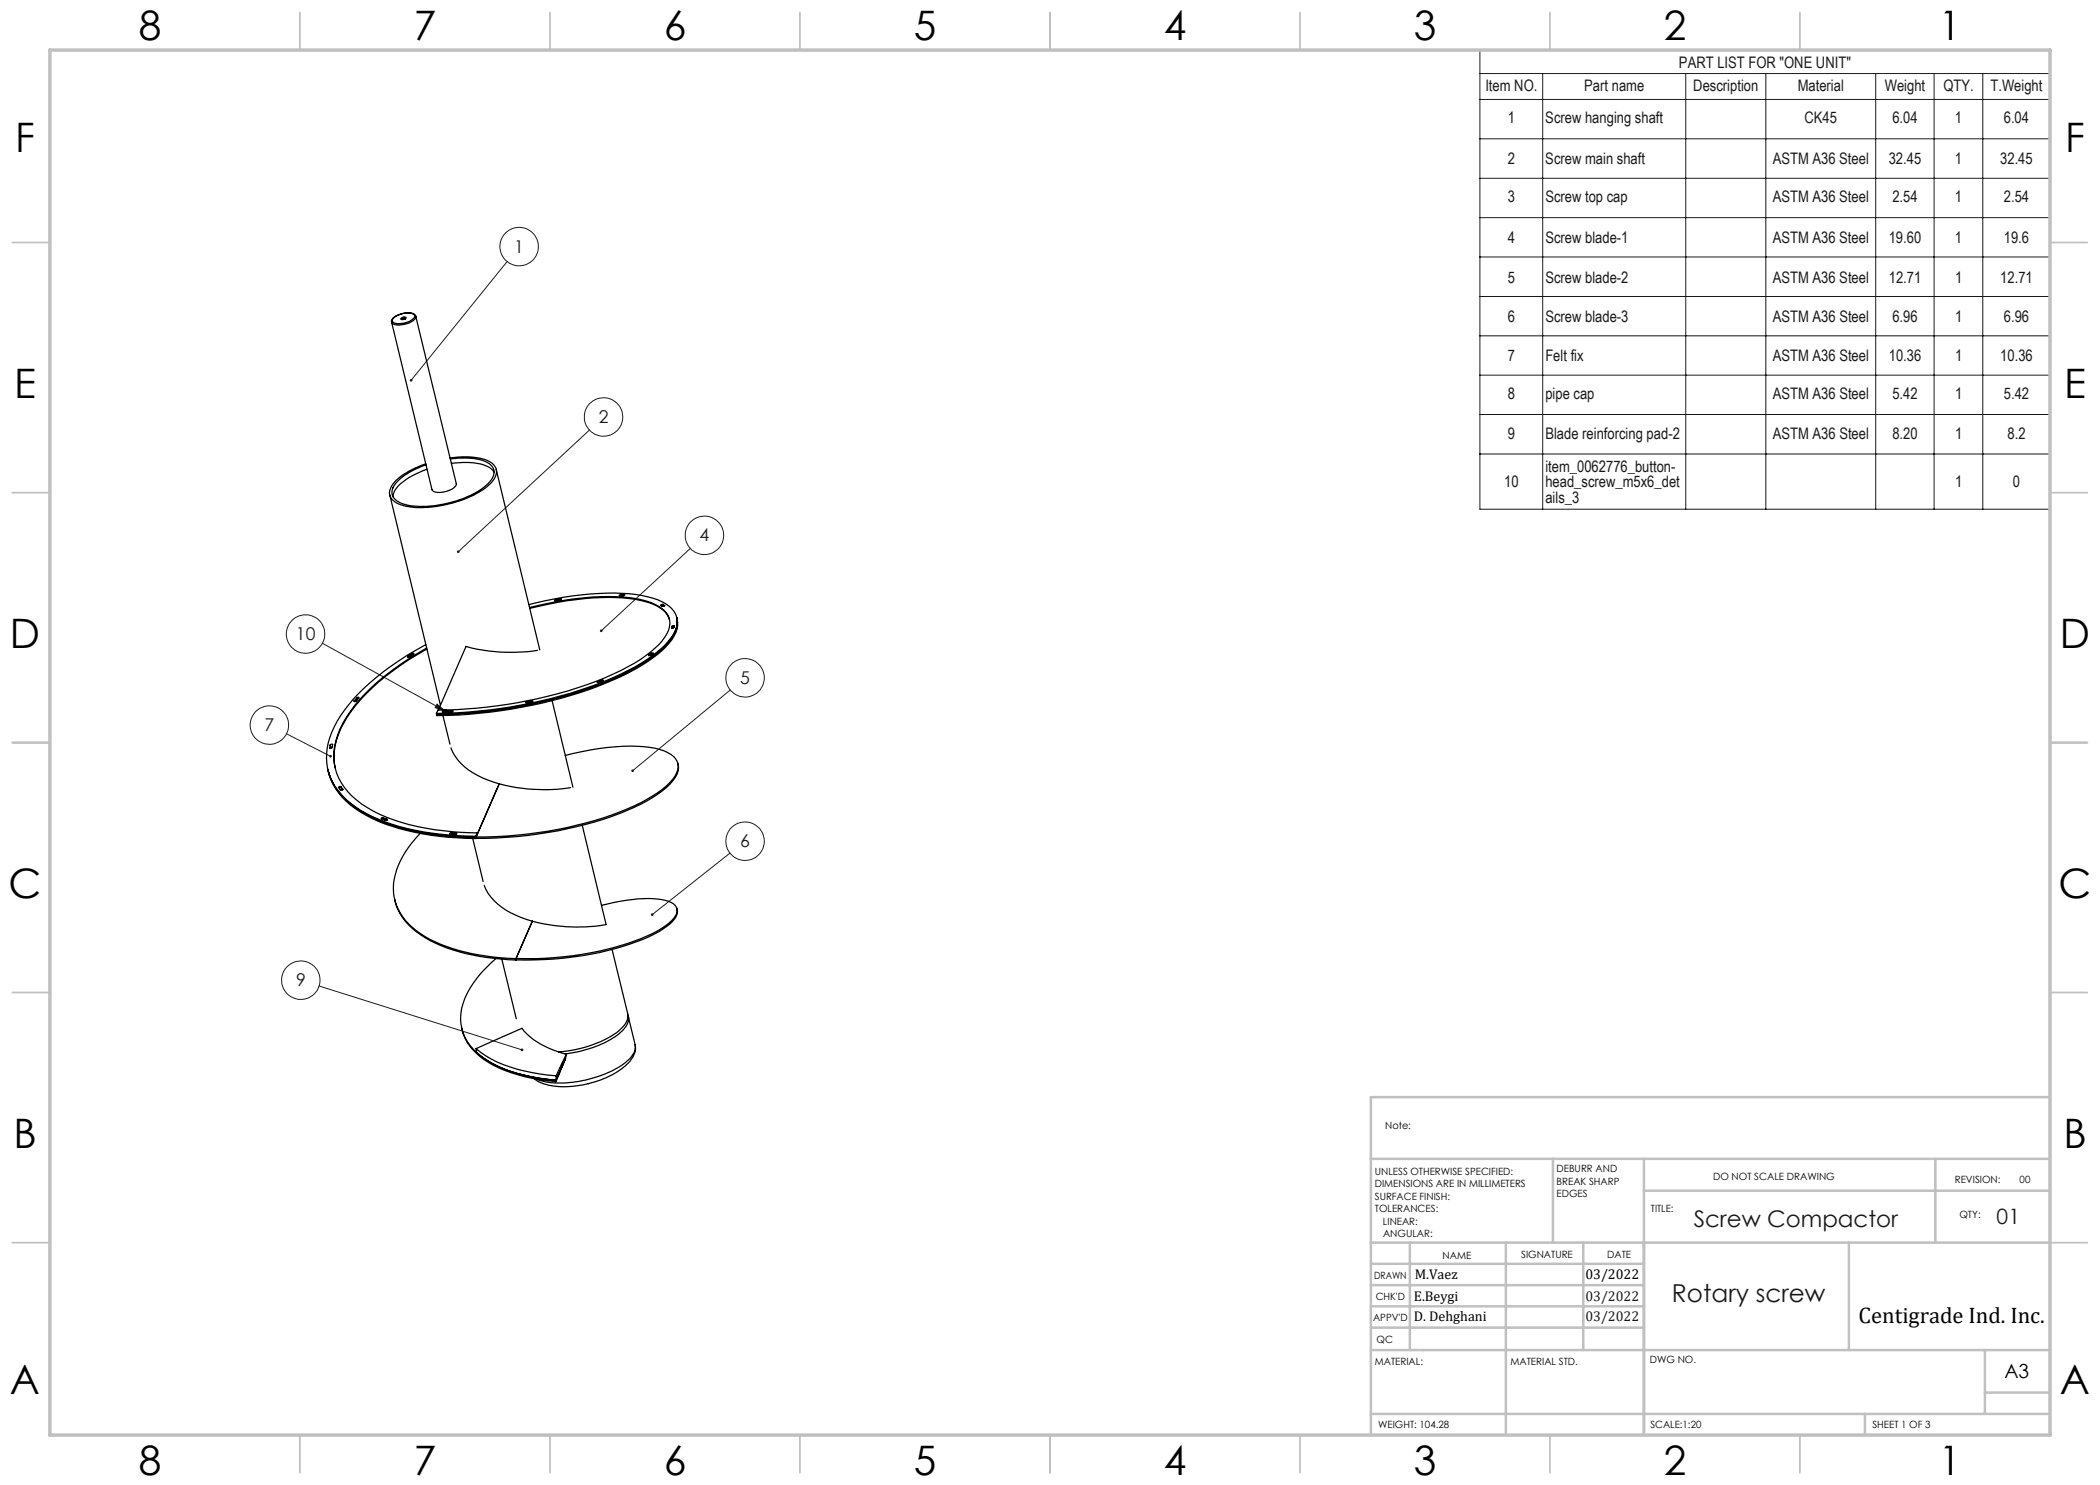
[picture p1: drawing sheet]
<svg xmlns="http://www.w3.org/2000/svg" width="420mm" height="297mm" viewBox="0 0 420 297" stroke-linecap="round" stroke-linejoin="round" font-family="sans-serif">
<g fill="none" stroke="#191924" stroke-width=".2">
<path d="M296 10h114v91.8h-114zM296 14.7h114M296 19.9h114M308.5 14.7v87.1M337.1 14.7v87.1M353.2 14.7v87.1M375.1 14.7v87.1M386.8 14.7v87.1M396.6 14.7v87.1M296 27.8h114M296 35.7h114M101.4 52.3l-19.2 23.8"/>
<path d="M296 43.5h114M296 51.4h114M296 59.3h114M296 67.2h114M296 75h114M117.9 86l-26.2 24.3M296 82.9h114M296 90.8h114M138.1 109.7l-17.8 16.4M64.5 128.7l24.5 13.5M146 138l-19.5 16.2M57.3 146.8l8.8 4.5"/>
<path d="M87.4 140.8l1.6 1.4-2-.7zM146 170.6l-15.5 12.3M63.8 197.2l40.6 12.8"/>
<circle cx="103.8" cy="49.3" r="3.9"/>
<circle cx="120.7" cy="83.4" r="3.9"/>
<circle cx="140.9" cy="107.1" r="3.8"/>
<circle cx="61.1" cy="126.8" r="3.8"/>
<circle cx="149" cy="135.6" r="3.8"/>
<circle cx="53.9" cy="145" r="3.8"/>
<circle cx="149" cy="168.2" r="3.8"/>
<circle cx="60.2" cy="196" r="3.9"/>
</g>
<g fill="none" stroke="#c0c0c0" stroke-width=".35">
<path d="M60 2.5v7.5M110 2.5v7.5M160 2.5v7.5M210 2.5v7.5M260 2.5v7.5M310 2.5v7.5M360 2.5v7.5M2.5 48.5h7.5M410 48.5h7.5M2.5 98.5h7.5M410 98.5h7.5M2.5 148.5h7.5"/>
<path d="M410 148.5h7.5M2.5 198.5h7.5M410 198.5h7.5M2.5 248.5h7.5M410 248.5h7.5M60 287v7.5M110 287v7.5M160 287v7.5M210 287v7.5M260 287v7.5M310 287v7.5M360 287v7.5"/>
</g>
<g fill="none" stroke="#c0c0c0" stroke-width=".5">
<path d="M410 219.4h-135.8v67.4M274.2 231.8h135.8M310.6 231.8v16.7M328.8 231.8v55.2M328.8 238.2h81.2M387.1 231.8v16.7M274.2 248.5h135.8M274.2 257h54.6M274.2 252.8h54.6M282 248.5v21.5M301.2 248.5v38.3M316.7 248.5v21.5"/>
<path d="M369.8 248.5v21.5M274.2 265.5h54.6M274.2 261.3h54.6M274.2 270h135.8M397 270v12.8M397 278.5h13M274.2 282.8h135.8M373 282.8v4.2"/>
</g>
<path d="M10 10h400v277h-400z" fill="none" stroke="#c0c0c0" stroke-width=".7"/>
<path d="M82.1 75.9l-.1 .2 .1 .2 .1-.2-.1 .2a.27 .27 0 0 0 .3 0 .27 .27 0 0 0 0-.4 .27 .27 0 0 0-.3 0zM91.4 110.2v.3l.3-.2-.3 .2a.26 .26 0 0 0 .4 0 .26 .26 0 0 0 0-.3 .26 .26 0 0 0-.4 0zM120.1 125.9v.5l.2-.3-.2 .3a.27 .27 0 0 0 .3 0 .27 .27 0 0 0 .1-.4 .27 .27 0 0 0-.4-.1zM126.4 153.9l-.1 .2v.2l.2-.1-.2 .1a.27 .27 0 0 0 .4 .1 .27 .27 0 0 0 0-.4 .27 .27 0 0 0-.3-.1zM130.2 182.7v.4l.3-.2-.3 .2a.27 .27 0 0 0 .4 0 .27 .27 0 0 0 0-.4 .27 .27 0 0 0-.4 0zM104.2 209.8l-.1 .1a.27 .27 0 0 0 .2 .3 .27 .27 0 0 0 .4-.2h-.3h.3a.29 .29 0 0 0-.2-.3 .29 .29 0 0 0-.3 .1zM65.9 151.1a.26 .26 0 0 0 .1 .4 .26 .26 0 0 0 .3-.1l-.2-.1 .2 .1a.27 .27 0 0 0 0-.4 .27 .27 0 0 0-.4 .1zM87.4 140.8l1.6 1.4-2-.7z" fill="#191924"/>
<g fill="none" stroke="#000" stroke-width=".25">
<path d="M78.9 63.4a3.7 3.7 0 0 1 4-.4 1.14 1.14 0 0 1-1 1.3l-1.4 .4a1.87 1.87 0 0 1-2-.5v-.2zM80.2 63.7l.3-.2a.48 .48 0 0 1 .7 .1l-.3 .2a.43 .43 0 0 1-.7-.1zM81.1 63.7l-.7 .2M81.1 63.7h-.3l-.4 .2M81.2 62.6a1.68 1.68 0 0 1 1.9 .6M81.2 62.6l-1.8 .5a1.4 1.4 0 0 0-1.1 1.3M83.1 63.2l8.2 33.6a2.11 2.11 0 0 1-1.8 1.4l-.9 .2a1.92 1.92 0 0 1-2.2-.5l-8.1-33.5M83.1 63.2a1.84 1.84 0 0 1-1.6 1.5l-1.4 .3a1.6 1.6 0 0 1-1.8-.6M78 99l10.1 42M85.4 93.9a12.1 12.1 0 0 0-6.4 4.2l-.4 1.2M90 91.6a14.3 14.3 0 0 1 7.9 .7 2.32 2.32 0 0 1 .6 3.9 17 17 0 0 1-9.3 4.7 16.3 16.3 0 0 1-9.7-.2 2.39 2.39 0 0 1-.7-4.1 14.9 14.9 0 0 1 6.4-3.8M90.1 91.8a12.9 12.9 0 0 1 7.5 .8 2.18 2.18 0 0 1 .5 3.6 17 17 0 0 1-9.8 4.7 15.1 15.1 0 0 1-8.4-.4 2.24 2.24 0 0 1-.8-3.8 13.9 13.9 0 0 1 6.1-3.7"/>
<path d="M90.3 92.7a12.2 12.2 0 0 1 7.8 .9l.7 .8M99.2 93.9l8.7 36.1M111.2 119.9l.1 .2M112.1 119.8h.2l-.3 .2-1.1 .1 .3-.2M112.1 119.8l-.9 .1M112.1 119.8l.1 .1M124.2 118.9l-.4 .2 .8 .1M124.2 118.9h.7M124.2 118.9v.2M124.2 119.1h-.2M124.2 119.1l.4 .1M124.2 119.1h.3"/>
<path d="M124.9 118.9v.2l-.3 .1M124.9 118.9v.1M71.4 139.6l.1-.2 .3 .1-.6 .8h-.3l-.1-.1M71.4 139.6l-.6 .6M71.4 139.6v.2M81.6 131.2l.1 .2M81.7 131.4h-.1M81.9 131.3l-.2 .1M82.2 131.2l-.4 .2M82.4 130.7h.4l-.1 .2-1.2 .5 .1-.2M82.4 130.7l-.8 .5M82.4 130.7l.1 .2"/>
<path d="M85.2 128.9a51.3 51.3 0 0 0-15.5 12.1 16.2 16.2 0 0 0-4.3 11.7 12.1 12.1 0 0 0 5.6 8.6 37.1 37.1 0 0 0 16.9 5.5l3.6 .3 3.6 .1M85.3 129.6a47.1 47.1 0 0 0-15.2 12.6 14.1 14.1 0 0 0-3.1 11.4 13.8 13.8 0 0 0 7.7 8.6 45.5 45.5 0 0 0 19.1 4.3l1.6 .1M85.4 129.8a47 47 0 0 0-15.2 12.5 15.5 15.5 0 0 0-3.3 10.3l.1 1M105.8 120.9a61.3 61.3 0 0 1 21.3-2l1.2 .2a9.8 9.8 0 0 1 6.5 3.1 4.3 4.3 0 0 1-.5 5.2 25.8 25.8 0 0 1-10.1 7.4 93.2 93.2 0 0 1-36.9 7.9M105.9 121.5a57.2 57.2 0 0 1 21.2-1.8 10.6 10.6 0 0 1 5.9 2.6 3.8 3.8 0 0 1 0 5.1 22.4 22.4 0 0 1-8.9 6.8 88.5 88.5 0 0 1-35 7.8M106 121.7a55.5 55.5 0 0 1 21.2-1.8 10.4 10.4 0 0 1 5.9 2.6l.8 1.5M107.5 130.1a35.7 35.7 0 0 1-14.3-.8l-5.5 12.7M111.7 120l-.3 .1M119.5 136.4l.1 .1M120.2 136.3l-.3 .1M120.3 136.1h.4l-1.1 .4h-.2l.1-.1M120.3 136.1l-.8 .3"/>
<path d="M120.3 136.1v.1M129.8 131v.1M130.2 130.7l.5-.1-.5 .5h-.4v-.1M130.2 130.7l-.4 .3M130.2 130.7v.2M130.3 130.9l-.2 .2M132.4 121.2l.4-.1-.1 .1M132.6 120.9h-.3l-.1 .2 .3 .2 .4-.2M132.6 120.9l.3 .2M132.6 120.9v.2M132.6 121.1h-.3M132.6 121.1h.2"/>
<path d="M132.9 121.1h.1M134.4 125.3v.1M134.4 125.2l.4-.1v.4l-.5 .1zM134.4 125.4v.2M134.8 125.3l-.4 .1M134.8 125.4l-.4 .2h.2M135.3 123.4l.1 .2M135.4 123.6a6.1 6.1 0 0 1-2.3 5.5 41.6 41.6 0 0 1-15.3 8.6 97.3 97.3 0 0 1-30.5 5.2M135.4 123.6a4.8 4.8 0 0 1-1 4.3 27.1 27.1 0 0 1-10.2 7.4 91.7 91.7 0 0 1-36.9 7.8v-.2M135.4 123.6a6.3 6.3 0 0 1-2.3 5.5 38 38 0 0 1-13.6 7.9 98.4 98.4 0 0 1-32.2 5.9M65.5 153.9l.1 .2M65.5 153.8l.1 .1"/>
<path d="M65.6 154.1a13.4 13.4 0 0 0 6.5 8.1 40.2 40.2 0 0 0 17.6 5l5.5 .2M65.7 154.3a13.2 13.2 0 0 0 6.4 8.2 41.6 41.6 0 0 0 19.4 5.1l3.7 .1M65.9 149.6h.1M66 149l.3-.2 .2 .1-.1 .7h-.5M66 149l-.1 .6M66 149l.1 .2M66.4 149.5l-.1-.1-.3 .2M68.2 157.4l-.3-.1-.2 .2 .4 .5h.3l.1-.2M68.2 157.4l.3 .4M68.2 157.4l.1 .1M68.3 157.5l-.5 .1M68.3 157.5l.2 .4"/>
<path d="M68.5 157.9l-.2-.1-.2 .2M68.5 157.8v.1M70.8 140.2l.1 .1M71.4 140l-.3 .1-.1 .2M87.3 142.7v.2M88.5 142.2l.2-.1a.33 .33 0 0 1 .5-.2 .33 .33 0 0 1 .1 .5h-.1a.43 .43 0 0 1-.7-.1zM88.6 143.1l1.4 5.7M88.7 142.1h.4zM88.8 142.1h.3zM88.9 142v.2M88.9 142h-1.3l-.3 .7M89.4 142.4h.1"/>
<path d="M89.4 142.3l-.1 .1a.57 .57 0 0 1-.8-.1M89.4 142.2v.1M89.4 142.3l.1 .1M90.1 142.4h-.3M90.2 149.6a10.9 10.9 0 0 0 6.4 6l3.2 1.2M90.4 142.2l.2 .1-1.2 .1M90.4 142.2h-1M90.4 142.2l.1 .1M99.8 156.8a35.7 35.7 0 0 0 14.3 .7M99.8 156.8l-4.6 10.6M105.3 140.4v.2M105.3 140.6h.1"/>
<path d="M106.3 140.2h.3l-.2 .2M106.3 140.2l-1 .2M106.3 140.2l.1 .2M106.4 140.4l-1 .2-.3-.1 .2-.1M110.4 140.1l4.2 17.3M113.1 151.1a43.7 43.7 0 0 1 17.9-1.5 6.9 6.9 0 0 1 4.1 2.2 2.89 2.89 0 0 1-.1 3.4 17.6 17.6 0 0 1-6.8 5.3 76.4 76.4 0 0 1-33 6.9M135.5 152.6l.1 .3M135.6 152.9a3.5 3.5 0 0 1-1 3.2 25.9 25.9 0 0 1-10.7 6.6 84 84 0 0 1-28.7 5M76.7 163.5h-.4l-.1 .2 .9 .4 .3-.1v-.2M76.7 163.5l.7 .3M76.7 163.5v.2M76.7 163.7l-.4 .1"/>
<path d="M76.7 163.7l.7 .3M76.9 164h.5M77.4 163.8v.2M78.9 179.8l.1 .3M84 166.7a16.7 16.7 0 0 0-5.3 10.9 10.9 10.9 0 0 0 5.4 9.1 34.1 34.1 0 0 0 16.1 4.9l3 .1M90.2 166.5l-.3 .2 1.5 .1-.2-.2M90.2 166.5l1 .1M90.2 166.5l.1 .3M90.3 166.8h-.3M90.3 166.8h.9M90.8 166.9h.4M91.2 166.6v.2"/>
<path d="M91.2 166.8h.1M94.5 167.7l2.1 8.6M95.1 167.2l.1 .2M95.2 167.4v.3M95.4 166.6l.1 .2M95.4 166.6l-.3 .6M96.8 177.1a11 11 0 0 0 6.4 6l3.3 1.2M116.5 165.1l4.7 19.8a32.9 32.9 0 0 1-14.7-.6M79 180.1a11.6 11.6 0 0 0 6.1 7.5 37.2 37.2 0 0 0 16.6 4.3l1.5 .1M99.2 191.7a19.8 19.8 0 0 0-6.9 10 8.8 8.8 0 0 0 3.1 8.8M100.4 191.8l2.9 12M103.2 191.7v.3"/>
<path d="M103.2 192h.1M106.5 184.3l-3.3 7.4M120.3 181.1a28 28 0 0 1 12.7-1l.6 .1a1.91 1.91 0 0 1 1.4 3 15 15 0 0 1-6.9 4.6 63.8 63.8 0 0 1-24.9 3.9l3.3-7.4M122.4 189.9l3.2 12.9a3.5 3.5 0 0 1-1.6 3.2 22.8 22.8 0 0 1-12.3 4.4M135.4 181.7v.3a2.64 2.64 0 0 1-1 2.4 22.7 22.7 0 0 1-8.7 4.5 65.5 65.5 0 0 1-22.5 3.1M92.3 205.5l.1 .3M92.4 205.8a10.8 10.8 0 0 0 6.2 7.2 33.7 33.7 0 0 0 12.6 3.3M95.2 209.7a24.8 24.8 0 0 0 12.8 5.1l3.2 .4M95.2 209.7l9.2-4a16 16 0 0 0 8.9 5.2M95.2 209.7l.2 .8a24.4 24.4 0 0 0 12.6 5.1l3.2 .4M95.5 210.6a22.3 22.3 0 0 0 11 4.8l4.7 .6M111.2 216v.3"/>
<path d="M111.2 215.2v.8M113.1 211.7l-1.9 4.3M113.1 211.7l-1.9 4.6M113.3 210.9l-2.1 4.3M113.3 210.9l-.2 .8M125.6 203a3.2 3.2 0 0 1-1.5 3.5 21.7 21.7 0 0 1-11.1 4.3M125.7 203.3l1.3 5.7M127 209a4.7 4.7 0 0 1-2.3 4.5 19.6 19.6 0 0 1-15.9 3.3l-1.2-.5-.8-.6M127 209a3.6 3.6 0 0 1-1.8 3.4 22.5 22.5 0 0 1-16.4 3.9l-1.4-.5"/>
</g>
<g font-size="8.1">
<text x="27.8" y="8">8</text>
<text x="82.8" y="8">7</text>
<text x="132.8" y="8">6</text>
<text x="182.8" y="8">5</text>
<text x="232.8" y="8">4</text>
<text x="282.8" y="8">3</text>
<text x="332.8" y="8">2</text>
<text x="387.8" y="8">1</text>
<text x="3" y="30.4">F</text>
<text x="413" y="30.4">F</text>
<text x="2.8" y="79.6">E</text>
<text x="412.8" y="79.6">E</text>
<text x="2" y="129.6">D</text>
<text x="412" y="129.6">D</text>
<text x="1.7" y="179.6">C</text>
<text x="411.7" y="179.6">C</text>
<text x="2.7" y="229.6">B</text>
<text x="412.7" y="229.6">B</text>
<text x="2" y="278.9">A</text>
<text x="412" y="278.9">A</text>
<text x="27.8" y="295">8</text>
<text x="82.8" y="295">7</text>
<text x="132.8" y="295">6</text>
<text x="182.8" y="295">5</text>
<text x="232.8" y="295">4</text>
<text x="282.8" y="295">3</text>
<text x="332.8" y="295">2</text>
<text x="387.8" y="295">1</text>
</g>
<text font-size="4.9" fill="#191924" x="334.4" y="260.3">Rotary screw</text>
<text font-size="4.6" fill="#191924" x="338.7" y="245.3">Screw Compactor</text>
<text font-size="4.5" x="371.7" y="264.6">Centigrade Ind. Inc.</text>
<text font-size="4.2" fill="#191924" x="399.3" y="244.8">01</text>
<text font-size="3.9" x="400.9" y="275.5">A3</text>
<g font-size="3.5" fill="#191924">
<text x="102.9" y="50.5">1</text>
<text x="119.7" y="84.6">2</text>
<text x="139.9" y="108.3">4</text>
<text x="59.2" y="128">10</text>
<text x="148.1" y="136.8">5</text>
<text x="52.9" y="146.2">7</text>
<text x="148.1" y="169.5">6</text>
<text x="59.2" y="197.3">9</text>
</g>
<g font-size="3.2" fill="#191924">
<text x="335.8" y="13.5">PART LIST FOR &quot;ONE UNIT&quot;</text>
<text x="297.1" y="18.2">Item NO.</text>
<text x="316.9" y="18.2">Part name</text>
<text x="338.7" y="18.2">Description</text>
<text x="359.5" y="18.2">Material</text>
<text x="377" y="18.2">Weight</text>
<text x="388.7" y="18.2">QTY.</text>
<text x="398.1" y="18.2">T.Weight</text>
<text x="301.6" y="24.7">1</text>
<text x="309.1" y="24.7">Screw hanging shaft</text>
<text x="360.9" y="24.7">CK45</text>
<text x="378.5" y="24.7">6.04</text>
<text x="391" y="24.7">1</text>
<text x="400.8" y="24.7">6.04</text>
<text x="301.6" y="32.9">2</text>
<text x="309.1" y="32.9">Screw main shaft</text>
<text x="354.5" y="32.9">ASTM A36 Steel</text>
<text x="377.7" y="32.9">32.45</text>
<text x="391" y="32.9">1</text>
<text x="400" y="32.9">32.45</text>
<text x="301.6" y="40.5">3</text>
<text x="309.1" y="40.5">Screw top cap</text>
<text x="354.6" y="40.5">ASTM A36 Steel</text>
<text x="378.5" y="40.5">2.54</text>
<text x="391" y="40.5">1</text>
<text x="400.8" y="40.5">2.54</text>
<text x="301.6" y="48.6">4</text>
<text x="309.1" y="48.6">Screw blade-1</text>
<text x="354.6" y="48.6">ASTM A36 Steel</text>
<text x="377.8" y="48.6">19.60</text>
<text x="391" y="48.6">1</text>
<text x="400.8" y="48.6">19.6</text>
<text x="301.6" y="56.5">5</text>
<text x="309.1" y="56.5">Screw blade-2</text>
<text x="354.6" y="56.5">ASTM A36 Steel</text>
<text x="377.8" y="56.5">12.71</text>
<text x="391" y="56.5">1</text>
<text x="400.1" y="56.5">12.71</text>
<text x="301.6" y="64.4">6</text>
<text x="309.1" y="64.4">Screw blade-3</text>
<text x="354.6" y="64.4">ASTM A36 Steel</text>
<text x="378.5" y="64.4">6.96</text>
<text x="391" y="64.4">1</text>
<text x="400.8" y="64.4">6.96</text>
<text x="301.6" y="72.3">7</text>
<text x="309.1" y="72.3">Felt fix</text>
<text x="354.6" y="72.3">ASTM A36 Steel</text>
<text x="377.8" y="72.3">10.36</text>
<text x="391" y="72.3">1</text>
<text x="400.1" y="72.3">10.36</text>
<text x="301.6" y="79.8">8</text>
<text x="309.1" y="79.8">pipe cap</text>
<text x="354.6" y="79.8">ASTM A36 Steel</text>
<text x="378.5" y="79.8">5.42</text>
<text x="391" y="79.8">1</text>
<text x="400.8" y="79.8">5.42</text>
<text x="301.6" y="87.7">9</text>
<text x="309.1" y="87.7">Blade reinforcing pad-2</text>
<text x="354.6" y="87.7">ASTM A36 Steel</text>
<text x="378.5" y="87.7">8.20</text>
<text x="391" y="87.7">1</text>
<text x="401.5" y="87.7">8.2</text>
<text x="309.1" y="94.3">item_0062776_button-</text>
<text x="300.8" y="97.5">10</text>
<text x="309.1" y="97.5">head_screw_m5x6_det</text>
<text x="309.1" y="100.7">ails_3</text>
<text x="391" y="97.5">1</text>
<text x="402.6" y="97.5">0</text>
</g>
<g font-size="2.8">
<text x="282.9" y="255.9">M.Vaez</text>
<text x="317.1" y="255.9">03/2022</text>
<text x="282.8" y="260.1">E.Beygi</text>
<text x="282.8" y="264.2">D. Dehghani</text>
</g>
<g font-size="2.8" fill="#191924">
<text x="317.1" y="260.1">03/2022</text>
<text x="317.1" y="264.2">03/2022</text>
</g>
<g font-size="2">
<text x="277" y="225.8">Note:</text>
<text x="275" y="234.9">UNLESS OTHERWISE SPECIFIED:</text>
<text x="275" y="237.4">DIMENSIONS ARE IN MILLIMETERS</text>
<text x="275" y="239.9">SURFACE FINISH:</text>
<text x="311.3" y="234.5">DEBURR AND</text>
<text x="311.3" y="237">BREAK SHARP</text>
<text x="311.3" y="239.5">EDGES</text>
<text x="342.6" y="236">DO NOT SCALE DRAWING</text>
<text x="391" y="236.6">REVISION:</text>
<text x="403.9" y="236.6">00</text>
<text x="275" y="242.4">TOLERANCES:</text>
<text x="276.6" y="244.9">LINEAR:</text>
<text x="330.2" y="242.4">TITLE:</text>
<text x="391.9" y="243.7">QTY:</text>
<text x="276.6" y="247.4">ANGULAR:</text>
<text x="288.5" y="251.7">NAME</text>
<text x="304.2" y="251.7">SIGNATURE</text>
<text x="321.4" y="251.7">DATE</text>
<text x="274.8" y="255.9">DRAWN</text>
<text x="275.1" y="260.1">CHK'D</text>
<text x="274.6" y="264.2">APPV'D</text>
<text x="275.3" y="268.5">QC</text>
<text x="275" y="273">MATERIAL:</text>
<text x="302.1" y="273">MATERIAL STD.</text>
<text x="330" y="272.5">DWG NO.</text>
<text x="275.6" y="285.6">WEIGHT: 104.28</text>
<text x="330.1" y="285.6">SCALE:1:20</text>
<text x="374.5" y="285.6">SHEET 1 OF 3</text>
</g>
</svg>
